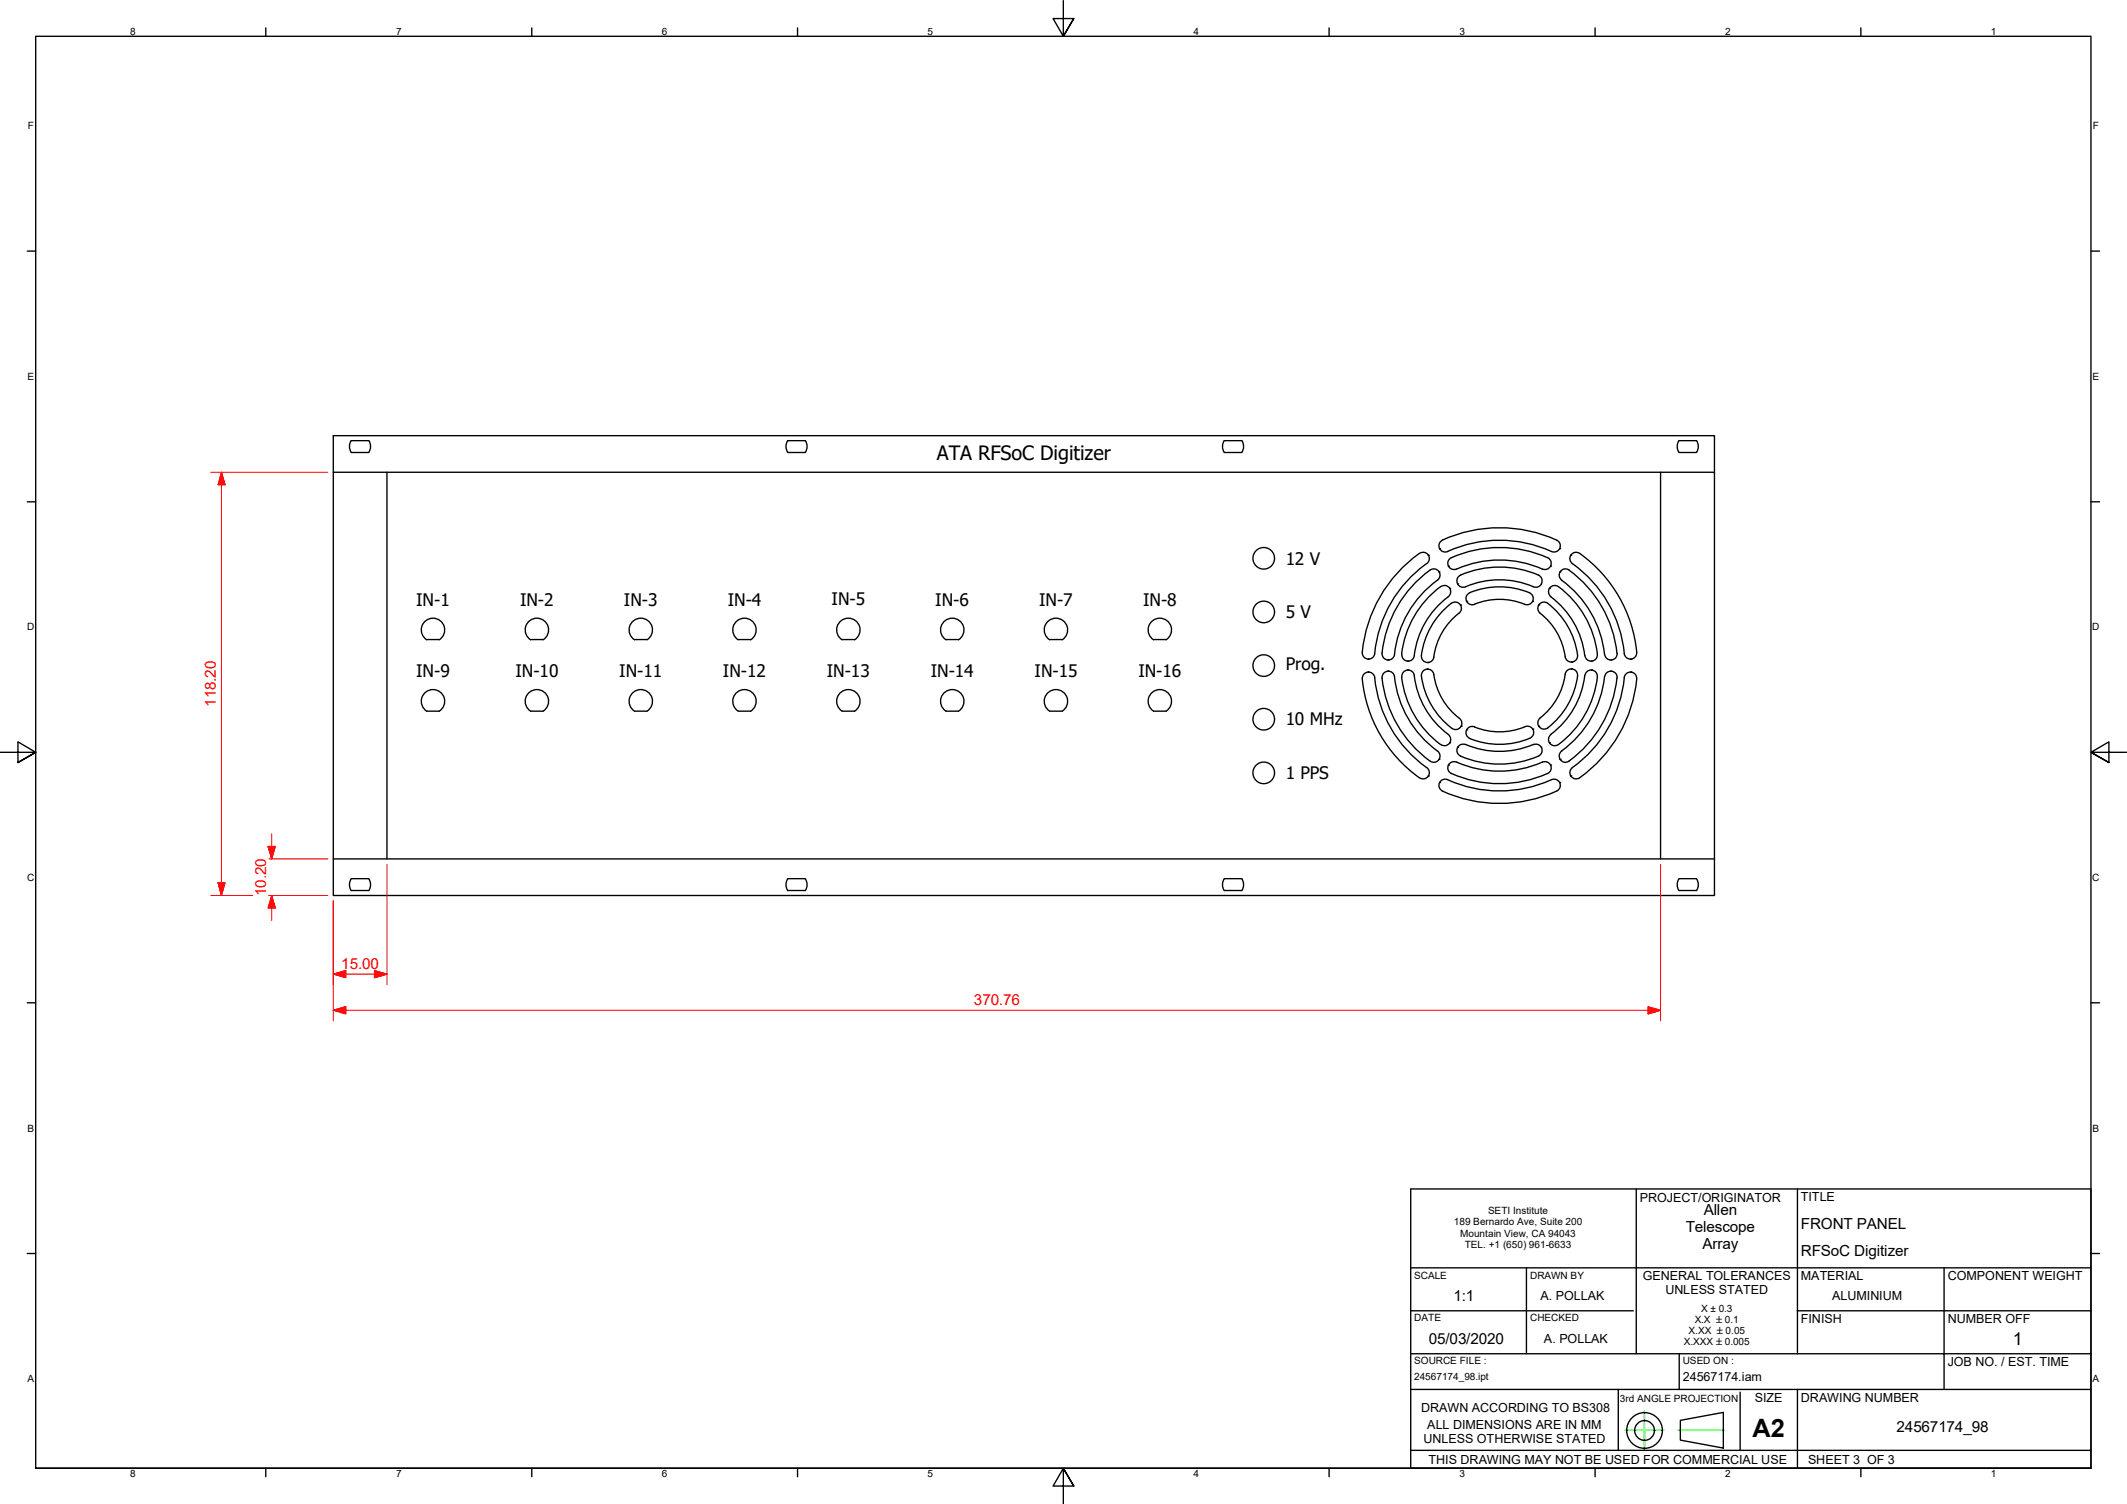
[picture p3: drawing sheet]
<svg xmlns="http://www.w3.org/2000/svg" width="594mm" height="420mm" viewBox="0 0 594 420" stroke-linecap="round" stroke-linejoin="round" font-family="sans-serif">
<!-- layer: Visible Edges(Design Office) -->
<g fill="#000">
<circle cx="398.9" cy="155.1" r=".19"/>
<circle cx="401.9" cy="159.7" r=".19"/>
<circle cx="402.1" cy="153.3" r=".19"/>
<circle cx="404.6" cy="158.2" r=".19"/>
<circle cx="433.1" cy="158.2" r=".19"/>
<circle cx="435.6" cy="153.3" r=".19"/>
<circle cx="435.7" cy="159.7" r=".19"/>
<circle cx="438.7" cy="155.1" r=".19"/>
<circle cx="404.9" cy="164.4" r=".19"/>
<circle cx="407.1" cy="163.1" r=".19"/>
<circle cx="407.9" cy="169" r=".19"/>
<circle cx="409.6" cy="168" r=".19"/>
<circle cx="428.1" cy="168" r=".19"/>
<circle cx="429.8" cy="169" r=".19"/>
<circle cx="432.8" cy="164.4" r=".19"/>
<circle cx="382.1" cy="184.1" r=".19"/>
<circle cx="382.1" cy="187.7" r=".19"/>
<circle cx="387.7" cy="187.5" r=".19"/>
<circle cx="387.7" cy="184.4" r=".19"/>
<circle cx="393.2" cy="184.7" r=".19"/>
<circle cx="393.2" cy="187.2" r=".19"/>
<circle cx="398.7" cy="186.9" r=".19"/>
<circle cx="398.8" cy="185.1" r=".19"/>
<circle cx="438.9" cy="186.9" r=".19"/>
<circle cx="439" cy="185" r=".19"/>
<circle cx="444.5" cy="184.7" r=".19"/>
<circle cx="444.5" cy="187.2" r=".19"/>
<circle cx="455.5" cy="184.1" r=".19"/>
<circle cx="455.5" cy="187.7" r=".19"/>
<circle cx="398.9" cy="216.8" r=".19"/>
<circle cx="401.9" cy="212.1" r=".19"/>
<circle cx="402.1" cy="218.6" r=".19"/>
<circle cx="404.6" cy="213.7" r=".19"/>
<circle cx="404.9" cy="207.5" r=".19"/>
<circle cx="407.1" cy="208.8" r=".19"/>
<circle cx="408.1" cy="202.9" r=".19"/>
<circle cx="409.6" cy="203.9" r=".19"/>
<circle cx="428.1" cy="203.7" r=".19"/>
<circle cx="429.8" cy="202.9" r=".19"/>
<circle cx="432.8" cy="207.5" r=".19"/>
<circle cx="433.1" cy="213.7" r=".19"/>
<circle cx="435.6" cy="218.6" r=".19"/>
<circle cx="435.7" cy="212.1" r=".19"/>
<circle cx="438.7" cy="216.8" r=".19"/>
</g>
<g fill="none" stroke="#000" stroke-width=".38">
<path d="M93.1 121.7h385.8v128.5h-385.8zM98.1 123.1h4.9a3 3 0 0 1 0 3.3h-4.9a2.95 2.95 0 0 1 0-3.3zM220 123.1h4.9a3 3 0 0 1 0 3.3h-4.9a2.95 2.95 0 0 1 0-3.3zM341.9 123.1h4.9a2.95 2.95 0 0 1 0 3.3h-4.9a2.89 2.89 0 0 1 0-3.3zM468.9 123.1h4.9a3 3 0 0 1 0 3.3h-4.9a2.95 2.95 0 0 1 0-3.3zM396.4 154.6a38.5 38.5 0 0 0-15.9 27.6M396.5 154.6a1.75 1.75 0 0 1 2.4 .4 1.75 1.75 0 0 1-.4 2.5M398.5 157.4a35.3 35.3 0 0 0-14.6 25.6 1.75 1.75 0 0 1-2.1 1.1 1.75 1.75 0 0 1-1.3-1.9M406.8 159a1.75 1.75 0 0 1-2.3-.9 1.75 1.75 0 0 1 .9-2.3 32.5 32.5 0 0 1 27.4 .4 1.75 1.75 0 0 1 .1 2.2 1.75 1.75 0 0 1-2.1 .6 29.7 29.7 0 0 0-24 0M434.8 150.9a37.6 37.6 0 0 0-32.5 .4 1.75 1.75 0 0 0-.1 2.2 1.75 1.75 0 0 0 2.2 .6 35.3 35.3 0 0 1 29.4 .1 1.75 1.75 0 0 0 1.9-1.2 1.75 1.75 0 0 0-.9-2.1M439 154.8l.9-.5h.7a37.1 37.1 0 0 1 16.5 28.6 1.74 1.74 0 0 1-1.9 1.2 1.74 1.74 0 0 1-1.5-1.6 35.4 35.4 0 0 0-14.8-25.4 1.75 1.75 0 0 1 .1-2.3zM119.2 178.7h3.5"/>
<path d="M119.2 178.7a3.3 3.3 0 0 1-.7-4.9 3.3 3.3 0 0 1 4.9 0 3.3 3.3 0 0 1-.7 4.9M148.2 178.7h3.5M148.2 178.7a3.3 3.3 0 0 1-.7-4.9 3.3 3.3 0 0 1 4.9 0 3.3 3.3 0 0 1-.7 4.9M177.2 178.7h3.5M177.2 178.7a3.3 3.3 0 0 1-.7-4.9 3.3 3.3 0 0 1 5 0 3.3 3.3 0 0 1-.8 4.9M206.2 178.7a3.3 3.3 0 0 1-.7-4.9 3.3 3.3 0 0 1 4.9 0 3.3 3.3 0 0 1-.7 4.9M206.2 178.7h3.5M235.2 178.7h3.5M235.2 178.7a3.3 3.3 0 0 1-.7-4.9 3.3 3.3 0 0 1 4.9 0 3.3 3.3 0 0 1-.7 4.9M264.2 178.7h3.5M264.2 178.7a3.3 3.3 0 0 1-.7-4.9 3.3 3.3 0 0 1 4.9 0 3.3 3.3 0 0 1-.7 4.9M293.2 178.7a3.3 3.3 0 0 1-.8-4.9 3.3 3.3 0 0 1 5 0 3.3 3.3 0 0 1-.7 4.9"/>
<path d="M293.2 178.7h3.5M322.2 178.7h3.5M322.2 178.7a3.3 3.3 0 0 1-.7-4.9 3.3 3.3 0 0 1 4.9 0 3.3 3.3 0 0 1-.7 4.9M401.5 162.1a1.75 1.75 0 0 0 .4-2.5 1.75 1.75 0 0 0-2.5-.3 32.1 32.1 0 0 0-13.3 23.9 1.75 1.75 0 0 0 1.8 1.2 1.75 1.75 0 0 0 1.6-1.6 29.4 29.4 0 0 1 12-20.7M402.4 163.9a27.5 27.5 0 0 0-10.9 18.8M402.4 163.9a1.75 1.75 0 0 1 2.4 .4 1.75 1.75 0 0 1-.3 2.4M404.5 166.7a24.2 24.2 0 0 0-9.6 16.9 1.75 1.75 0 0 1-2 1 1.75 1.75 0 0 1-1.3-1.9M407.9 160.7a27.5 27.5 0 0 1 21.8 0M408 160.6a1.75 1.75 0 0 0-.9 2.5M411.8 168.8a18.5 18.5 0 0 1 14 0M425.8 168.8a1.75 1.75 0 0 0 2.3-1 1.75 1.75 0 0 0-1-2.2 21 21 0 0 0-17.2 .4 1.75 1.75 0 0 0-.2 2.2 1.75 1.75 0 0 0 2.2 .6M429.7 160.6a1.75 1.75 0 0 1 .8 2.5"/>
<path d="M430.6 163.1h-.1a1.74 1.74 0 0 1-2.2 .8 24.3 24.3 0 0 0-19.4 .1l-.4 .1a1.75 1.75 0 0 1-1.4-1M432.3 168.5a21.1 21.1 0 0 1 8.3 15.2 1.74 1.74 0 0 1-1.8 1.2 1.74 1.74 0 0 1-1.6-1.5 18.5 18.5 0 0 0-7-12.1M432.3 168.6a1.75 1.75 0 0 0-2.4 .3 1.75 1.75 0 0 0 .3 2.4M433.1 166.7a24 24 0 0 1 9.5 16.4M433.2 166.7a1.75 1.75 0 0 1-.4-2.4 1.75 1.75 0 0 1 2.5-.4 27.5 27.5 0 0 1 10.9 18.8M118.7 193.5a3.3 3.3 0 0 1 4.8 .4 3.3 3.3 0 0 1-.8 4.8h-3.5a3.3 3.3 0 0 1-.5-5.2zM147.8 193.5a3.3 3.3 0 0 1 4.8 .4 3.3 3.3 0 0 1-.9 4.8h-3.5a3.3 3.3 0 0 1-.4-5.2zM180.7 198.7h-3.5a3.3 3.3 0 0 1-.7-4.9 3.3 3.3 0 0 1 5 0 3.3 3.3 0 0 1-.8 4.9M206.2 198.7h3.5a3.3 3.3 0 0 0 .7-4.9 3.3 3.3 0 0 0-4.9 0 3.3 3.3 0 0 0 .7 4.9M234.8 193.5a3.3 3.3 0 0 1 4.8 .4 3.3 3.3 0 0 1-.9 4.8h-3.5a3.3 3.3 0 0 1-.4-5.2zM267.7 198.7h-3.5a3.3 3.3 0 0 1-.7-4.9 3.3 3.3 0 0 1 4.9 0 3.3 3.3 0 0 1-.7 4.9M293.2 198.7h3.5a3.3 3.3 0 0 0 .7-4.9 3.3 3.3 0 0 0-5 0 3.3 3.3 0 0 0 .8 4.9"/>
<path d="M321.8 193.5a3.3 3.3 0 0 1 4.8 .4 3.3 3.3 0 0 1-.9 4.8h-3.5a3.3 3.3 0 0 1-.4-5.2zM389.5 189a29.5 29.5 0 0 0 12 20.8M389.5 189.1a1.75 1.75 0 0 0-1.9-1.6 1.75 1.75 0 0 0-1.6 1.9 32.1 32.1 0 0 0 14.1 23.5 1.75 1.75 0 0 0 2-1 1.75 1.75 0 0 0-.6-2.1M391.5 189.2a27.5 27.5 0 0 0 10.9 18.8M391.6 189.1a1.74 1.74 0 0 1 1.5-1.9 1.74 1.74 0 0 1 1.9 1.5 24.4 24.4 0 0 0 9.8 16.8 1.75 1.75 0 0 1-.1 2.3 1.75 1.75 0 0 1-2.3 .2M397 188.9a22 22 0 0 0 8.5 14.5M397 183.1a1.75 1.75 0 0 0 1.5 2 1.75 1.75 0 0 0 2-1.5 18.6 18.6 0 0 1 7.3-12.6 1.75 1.75 0 0 0-.1-2.3 1.75 1.75 0 0 0-2.3-.1 21.8 21.8 0 0 0-8.4 14.5M397 188.9a1.74 1.74 0 0 1 1.5-2 1.74 1.74 0 0 1 2 1.5 18.5 18.5 0 0 0 7.1 12.3M442.6 188.7a24 24 0 0 1-9.5 16.5M442.7 188.7a1.75 1.75 0 0 1 1.9-1.5 1.75 1.75 0 0 1 1.5 1.9 27.4 27.4 0 0 1-10.8 18.9M446.1 182.7a1.75 1.75 0 0 1-1.5 2 1.75 1.75 0 0 1-1.9-1.5M448.1 189a29.5 29.5 0 0 1-11.9 20.8"/>
<path d="M448.1 182.8a30 30 0 0 0-12.2-21 1.75 1.75 0 0 1 .1-2.3 1.75 1.75 0 0 1 2.3-.2 32.6 32.6 0 0 1 13.3 23.9l-.6 .8-1 .4M448.2 182.8a1.75 1.75 0 0 0 1.8 1.6M450 184.4h.1M450 187.5h.1M450 187.5a1.75 1.75 0 0 0-1.8 1.6M450 187.5a1.67 1.67 0 0 1 1.6 1.9 32.3 32.3 0 0 1-14 23.5 1.75 1.75 0 0 1-2-1 1.75 1.75 0 0 1 .6-2.1M453.7 189.3a1.75 1.75 0 0 1 1.9-1.5 1.75 1.75 0 0 1 1.5 1.9 37.7 37.7 0 0 1-16.5 27.9 1.75 1.75 0 0 1-2-1 1.75 1.75 0 0 1 .6-2.2 35.1 35.1 0 0 0 14.5-25.1M398.4 214.4a35.3 35.3 0 0 1-14.5-25.5 1.75 1.75 0 0 0-2.1-1.1 1.75 1.75 0 0 0-1.3 1.9 38.4 38.4 0 0 0 15.9 27.6M398.5 214.4a1.75 1.75 0 0 1 .4 2.5 1.75 1.75 0 0 1-2.4 .4M404.3 217.8a35 35 0 0 0 29 0M404.4 217.8a1.75 1.75 0 0 0-2.4 .9 1.75 1.75 0 0 0 .9 2.3 38.4 38.4 0 0 0 31.8 0M407.6 200.7a1.75 1.75 0 0 1 .3 2.4 1.75 1.75 0 0 1-2.4 .4"/>
<path d="M407.9 211.2a27.5 27.5 0 0 0 21.8 0M409.3 208a24 24 0 0 0 19 0M409.3 208a1.75 1.75 0 0 0-2.2 .9 1.75 1.75 0 0 0 .9 2.3M425.9 203a18.7 18.7 0 0 1-14.5-.1 1.75 1.75 0 0 0-1.9 1.3 1.75 1.75 0 0 0 1 2.1M426 203a1.75 1.75 0 0 1 2.2 .9 1.75 1.75 0 0 1-.9 2.3M427.3 206.2a22 22 0 0 1-16.8 .1M428.3 208a1.75 1.75 0 0 1 2.3 .9 1.75 1.75 0 0 1-.9 2.3M430.2 200.6a18.9 18.9 0 0 0 7.1-12.7 1.75 1.75 0 0 1 2.1-1 1.75 1.75 0 0 1 1.2 1.9 21.9 21.9 0 0 1-8.3 14.5M430.2 200.6a1.75 1.75 0 0 0-.3 2.4 1.75 1.75 0 0 0 2.4 .3M430.5 208.8h.1M430.8 212.9a30 30 0 0 1-24.4-.1 1.73 1.73 0 0 0-2 1.2 1.73 1.73 0 0 0 1 2.1 32.4 32.4 0 0 0 27.4-.4 1.75 1.75 0 0 0 .1-2.2 1.75 1.75 0 0 0-2.1-.6M433.2 205.2a1.75 1.75 0 0 0-.4 2.4 1.75 1.75 0 0 0 2.5 .4"/>
<path d="M433.3 217.8a1.75 1.75 0 0 1 2.3 .9 1.75 1.75 0 0 1-.8 2.3M98.1 245.5a2.89 2.89 0 0 0 0 3.3h4.9a2.95 2.95 0 0 0 0-3.3M98.1 245.5h4.9M220 245.5a2.95 2.95 0 0 0 0 3.3h4.9a2.89 2.89 0 0 0 0-3.3M220 245.5h4.9M341.9 245.5a2.95 2.95 0 0 0 0 3.3h4.9a2.89 2.89 0 0 0 0-3.3M341.9 245.5h4.9M468.9 245.5a2.95 2.95 0 0 0 0 3.3h4.9a2.89 2.89 0 0 0 0-3.3M468.9 245.5h4.9"/>
<circle cx="353" cy="156" r="3"/>
<circle cx="353" cy="171" r="3"/>
<circle cx="353" cy="185.9" r="3"/>
<circle cx="353" cy="215.9" r="3"/>
<circle cx="353" cy="200.9" r="3"/>
</g>
<!-- layer: Sketch Geometry(Design Office) -->
<g fill="none" stroke="#000" stroke-width=".38">
<path d="M74.2 7.8v2.3M148.5 7.8v2.3M222.8 7.8v2.3M297 .2v9.9l-2.9-4.9h5.8l-2.9 4.9 2.9-4.9M371.2 7.8v2.3M445.5 7.8v2.3M519.7 7.8v2.3M7.6 70.1h2.4M584 70.1h2.4M93.1 131.9h385.8M108.1 131.9v108M463.8 131.9v108"/>
<path d="M7.6 140.2h2.4M584 140.2h2.4M0 210.2h10l-5-3v5.8l5-2.8-5 2.8M594 210.2h-10l5-3v5.8l-5-2.8 5 2.8M93.1 239.9h385.8M7.6 280.1h2.4M584 280.1h2.4M394 332.1h190v78.1h-190zM457 332.1v46.1M502 332.1v46.1M7.6 350.2h2.4M394 354.2h190"/>
<path d="M426.3 354.2v24M543 354.2v24h41M584 350.2h2.4M394 366.2h62.2M394 378.2h108M469 378.2v10M502 366.2h82M502 378.2h41v10M394 388.2h190M452 388.2v17M459.3 399.6v5.3M469.3 396.8l12-2.2v9.9l-12-2.2z"/>
<path d="M486 388.9v16.3M502 388.2v22M10 410.2v-400.1h574v400.1h-574h574M74.2 410.2v2.3M148.5 410.2v2.3M222.8 410.2v2.3M299.9 415.1l-2.9-4.9 2.9 4.9h-5.8l2.9-4.9v10M371.2 410.2v2.3M394 405.2h190M445.5 410.2v2.3M519.7 410.2v2.3"/>
<circle cx="459.3" cy="399.6" r="5"/>
<circle cx="459.3" cy="399.6" r="2.76"/>
</g>
<path d="M453.8 399.6h10.9M459.3 394.2v10.7M468.7 399.6h12.8" fill="none" stroke="#0f0" stroke-width=".38"/>
<!-- layer: Dimensions(Design Office) -->
<g fill="none" stroke="#f00" stroke-width=".28">
<path d="M58.9 131.9h32.7M61.8 131.9l1.1 3.5h-2zM61.8 131.9v118.3M74.9 236.5h2l-1 3.4zM75.1 239.9h16.5M75.9 233v6.9M58.9 250.2h11.7M60.9 246.6h2l-1.1 3.6zM75.1 250.2h16.5M75.9 250.2l1 3.5h-2zM75.9 250.2v7M93.1 251.6v33.6"/>
<path d="M108.1 241.5v33.6M463.8 241.5v43.7M93.1 272.1l3.5-1v2.1zM93.1 272.1h15M104.6 271.1l3.5 1-3.5 1.1zM93.1 282.2l3.5-1v2.1zM93.1 282.2h370.7M460.3 281.2l3.5 1-3.5 1.1z"/>
</g>
<g fill="#f00" stroke="#f00" stroke-width=".28">
<path d="M75.9 250.2l1 3.5z"/>
<path d="M75.9 250.2l1 3.5h-2z"/>
<path d="M74.9 236.5l1 3.4z"/>
<path d="M74.9 236.5h2l-1 3.4z"/>
<path d="M60.9 246.6l.9 3.6z"/>
<path d="M60.9 246.6h2l-1.1 3.6z"/>
<path d="M61.8 131.9l1.1 3.5z"/>
<path d="M61.8 131.9l1.1 3.5h-2z"/>
<path d="M93.1 272.1l3.5-1z"/>
<path d="M93.1 272.1l3.5-1v2.1z"/>
<path d="M104.6 273.2l3.5-1.1z"/>
<path d="M104.6 271.1l3.5 1-3.5 1.1z"/>
<path d="M93.1 282.2l3.5-1z"/>
<path d="M93.1 282.2l3.5-1v2.1z"/>
<path d="M460.3 283.3l3.5-1.1z"/>
<path d="M460.3 281.2l3.5 1-3.5 1.1z"/>
</g>
<text font-size="7" fill="#020000" x="489.5" y="401.4">A2</text>
<text font-size="5.5" x="261.7" y="128.4">ATA RFSoC Digitizer</text>
<text font-size="5" fill="#020000" x="562.2" y="375.6">1</text>
<g font-size="4.8">
<text x="359.1" y="157.7">12 V</text>
<text x="116.3" y="169.2">IN-1</text>
<text x="145.3" y="169.2">IN-2</text>
<text x="174.2" y="169.2">IN-3</text>
<text x="203.3" y="169.2">IN-4</text>
<text x="232.3" y="169.1">IN-5</text>
<text x="261.2" y="169.2">IN-6</text>
<text x="290.3" y="169.2">IN-7</text>
<text x="319.3" y="169.2">IN-8</text>
<text x="359.1" y="172.6">5 V</text>
<text x="116.3" y="189.2">IN-9</text>
<text x="144" y="189.2">IN-10</text>
<text x="173" y="189.2">IN-11</text>
<text x="201.9" y="189.2">IN-12</text>
<text x="230.9" y="189.2">IN-13</text>
<text x="260" y="189.2">IN-14</text>
<text x="288.9" y="189.1">IN-15</text>
<text x="317.9" y="189.2">IN-16</text>
<text x="359.1" y="187.2">Prog.</text>
<text x="359.1" y="202.7">10 MHz</text>
<text x="359.1" y="217.7">1 PPS</text>
</g>
<g font-size="4.3" fill="#f00">
<text x="60.3" y="197.5" transform="rotate(-90 60.3 197.5)">118.20</text>
<text x="74.4" y="250.3" transform="rotate(-90 74.4 250.3)">10.20</text>
<text x="95.3" y="270.6">15.00</text>
<text x="272" y="280.6">370.76</text>
</g>
<g font-size="4.3">
<text x="475.9" y="339.5">Allen</text>
<text x="470.9" y="344.2">Telescope</text>
<text x="503" y="343.2">FRONT PANEL</text>
<text x="475.5" y="348.9">Array</text>
<text x="503" y="351">RFSoC Digitizer</text>
<text x="406" y="363.4">1:1</text>
<text x="399" y="375.4">05/03/2020</text>
<text x="529.7" y="400">24567174_98</text>
</g>
<g font-size="3.5">
<text x="458" y="335.7">PROJECT/ORIGINATOR</text>
<text x="503" y="335.6">TITLE</text>
<text x="458.9" y="357.7">GENERAL TOLERANCES</text>
<text x="503" y="357.7">MATERIAL</text>
<text x="544" y="357.7">COMPONENT WEIGHT</text>
<text x="430.3" y="363.1">A. POLLAK</text>
<text x="465.1" y="361.6">UNLESS STATED</text>
<text x="511.7" y="363.1">ALUMINIUM</text>
<text x="503" y="369.7">FINISH</text>
<text x="431.2" y="375.1">A. POLLAK</text>
<text x="396.9" y="394.4">DRAWN ACCORDING TO BS308</text>
<text x="490.1" y="391.7">SIZE</text>
<text x="503" y="391.7">DRAWING NUMBER</text>
<text x="398.7" y="399.1">ALL DIMENSIONS ARE IN MM</text>
<text x="397.6" y="403">UNLESS OTHERWISE STATED</text>
<text x="399" y="408.9">THIS DRAWING MAY NOT BE USED FOR COMMERCIAL USE</text>
</g>
<g font-size="3.5" fill="#020000">
<text x="544" y="369.7">NUMBER OFF</text>
<text x="544" y="381.7">JOB NO. / EST. TIME</text>
<text x="470" y="385.7">24567174.iam</text>
<text x="505" y="408.9">SHEET 3 OF 3</text>
</g>
<g font-size="2.8">
<text x="36.3" y="9.8">8</text>
<text x="110.6" y="9.8">7</text>
<text x="184.8" y="9.8">6</text>
<text x="259.1" y="9.8">5</text>
<text x="333.4" y="9.8">4</text>
<text x="407.6" y="9.8">3</text>
<text x="481.8" y="9.8">2</text>
<text x="556.1" y="9.8">1</text>
<text x="7.7" y="36.2">F</text>
<text x="584.5" y="36.2">F</text>
<text x="7.7" y="106.2">E</text>
<text x="584.5" y="106.2">E</text>
<text x="7.6" y="176.1">D</text>
<text x="584.4" y="176.1">D</text>
<text x="7.6" y="246.2">C</text>
<text x="584.4" y="246.2">C</text>
<text x="7.7" y="316.1">B</text>
<text x="584.5" y="316.1">B</text>
<text x="415.6" y="339.1">SETI Institute</text>
<text x="406.1" y="342.3">189 Bernardo Ave, Suite 200</text>
<text x="407.9" y="345.5">Mountain View, CA 94043</text>
<text x="409.1" y="348.6">TEL. +1 (650) 961-6633</text>
<text x="395" y="357.2">SCALE</text>
<text x="427.4" y="357.2">DRAWN BY</text>
<text x="395" y="369.2">DATE</text>
<text x="427.4" y="369.2">CHECKED</text>
<text x="473.3" y="369.7">X.X ±0.1</text>
<text x="475.1" y="366.6">X ± 0.3</text>
<text x="470.3" y="375.6">X.XXX ±0.005</text>
<text x="471.6" y="372.7">X.XX ±0.05</text>
<text x="7.7" y="386.2">A</text>
<text x="584.5" y="386.2">A</text>
<text x="36.3" y="412.5">8</text>
<text x="110.6" y="412.5">7</text>
<text x="184.8" y="412.5">6</text>
<text x="259.1" y="412.5">5</text>
<text x="333.4" y="412.5">4</text>
<text x="407.6" y="412.5">3</text>
<text x="481.8" y="412.5">2</text>
<text x="556.1" y="412.5">1</text>
</g>
<g font-size="2.8" fill="#020000">
<text x="395" y="381.2">SOURCE FILE :</text>
<text x="470" y="381.2">USED ON :</text>
<text x="395" y="385.6">24567174_98.ipt</text>
<text x="452.4" y="391.6">3rd ANGLE PROJECTION</text>
</g>
</svg>
